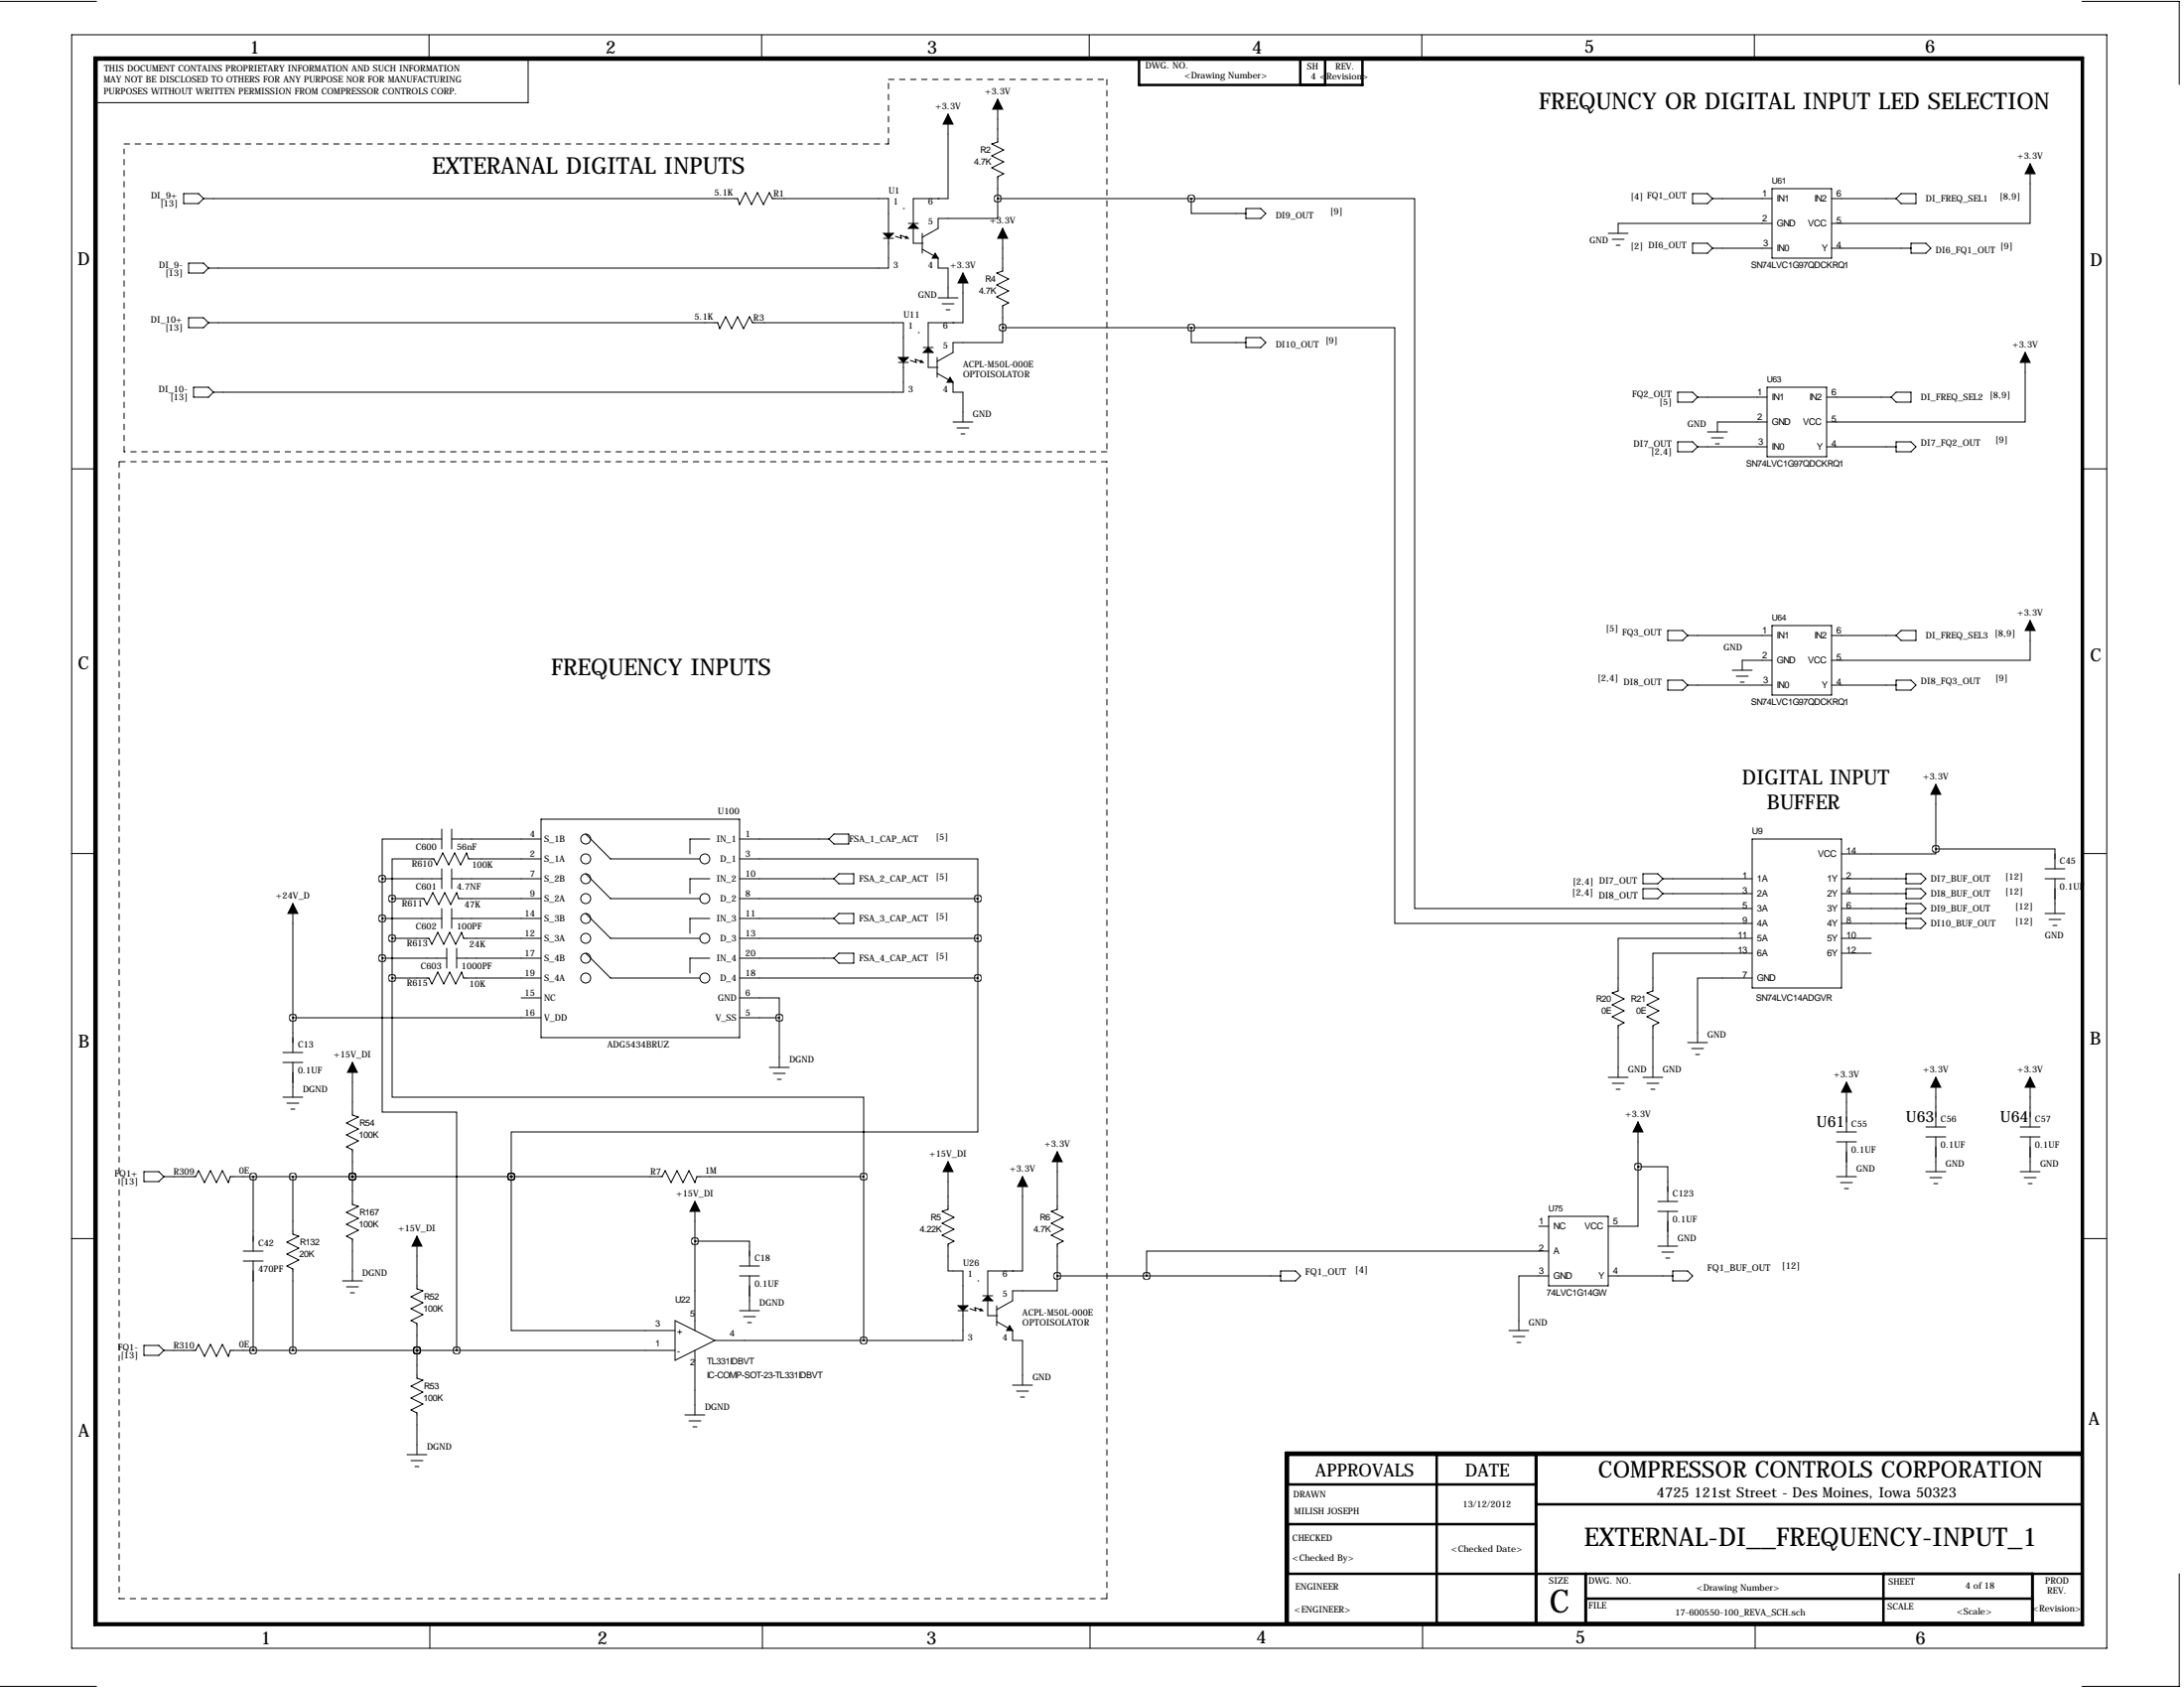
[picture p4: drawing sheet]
<svg xmlns="http://www.w3.org/2000/svg" width="559mm" height="432mm" viewBox="0 0 559 432" stroke-linecap="round" stroke-linejoin="round" font-family="sans-serif">
<path d="M31.7 36.8h195.6M227.3 36.8v-16.5M227.3 20.3h55.9M283.2 20.3v95.3M30.5 118.1v290.8M31.7 115.6v-77.5M283.2 118.1h-252.7M283.2 115.6h-251.5M30.5 408.9h252.7M283.2 408.9v-290.8" fill="none" stroke="#000" stroke-width=".25" stroke-dasharray="1.4 1.4"/>
<g fill="none" stroke="#000" stroke-width=".25">
<path d="M0 .4h24.7M18.3 8.9h520.7v412.7h-520.7zM109.8 8.9v6.3M142.3 15.2h-7.2v11.1h-110.8M194.9 8.9v6.3M278.7 8.9v6.3M363.8 8.9v6.3M448.9 8.9v6.3M532.7 .4h24.9v21.2M242.6 29.2v21.6h-8.9v11.4h2.5M255.3 25.4v10.9l-1.6 .5 3.1 1.6-3.1 1.5 3.1 1.5-3.1 1.5 3.1 1.5-1.5 .8v5.6M47 49.5h3.8l1.3 1.3-1.3 1.3h-3.8z"/>
<path d="M52.1 50.8h136.6l.5 1.5 1.6-3 1.5 3 1.5-3 1.5 3 1.5-3 .8 1.5h29.7v17.8h-174M231.1 53.3h.1M232.4 57.1h2.5M236 59.7v5.1M240 50.8h.1M255.3 50.8v5.1h-15.3v2.5l-4 2.3M255.3 50.8h49.5M256.5 58.4v10.9l-1.5 .5 3.1 1.6-3.1 1.5 3.1 1.5-3.1 1.5 3.1 1.6-1.6 .7v5.6M304.8 50.8h57.1v181.6h86.4M304.8 50.8v3.8h14M318.8 53.3h3.8l1.2 1.3-1.2 1.3h-3.8zM411.5 59.7h5.1"/>
<path d="M433.1 49.5h3.8l1.2 1.3-1.2 1.3h-3.8zM438.1 50.8h15.3M453.4 57.1h-39.4v2.6M453.4 48.3h15.2v17.7h-15.2zM468.6 50.8h16.5M485.1 50.8l1.3-1.3h3.8v2.6h-3.8zM519.4 41.9v15.2h-50.8M48.3 67.3h3.8l1.2 1.3-1.2 1.2h-3.8zM226.1 61h2.5M229.1 60.5l1.5 .5-.2-.8 1.5 .5M236 63.8l4 2.2v2.6h2.6v7.6M240 76.2h5.1"/>
<path d="M241 77.7h3.1M242.1 79.2h1M246.4 69.8v12.8h-8.9v11.4h2.5M412.5 61.2h3M413.5 62.7h1M433.1 62.2h3.8l1.2 1.3-1.2 1.3h-3.8zM438.1 63.5h15.3M468.6 63.5h20.3M488.9 62.2h3.9l1.2 1.3-1.2 1.3h-3.9zM48.3 81.3h3.8l1.2 1.3-1.2 1.2h-3.8zM49.5 99.1h3.8l1.3 1.2-1.3 1.3h-3.8zM53.3 82.6h130.3l.5 1.5 1.6-3.1 1.5 3.1 1.5-3.1 1.5 3.1 1.6-3.1 .7 1.6h38.6v17.7h-176.5"/>
<path d="M229.9 92.7h2.5M232.9 92.2l1.5 .5-.2-.8 1.5 .6M234.9 85.1h.1M236.2 88.9h2.6M239.8 91.4v5.1M239.8 95.5l4 2.3v2.5h2.6v7.6M243.8 82.6h.1M256.5 83.8v3.8h-12.7v2.6l-4 2.3M256.5 83.8h48.3M304.8 83.8v3.8h14M304.8 83.8h52.1v152.4h91.4M318.8 86.4h3.8l1.2 1.2-1.2 1.3h-3.8z"/>
<path d="M452.1 99.1h15.3v17.7h-15.3zM518.2 90.2v17.7h-50.8M18.4 119.9h6.4M243.8 107.9h5.1M244.9 109.5h3M245.9 111h1M429.3 100.3h3.8l1.2 1.3-1.2 1.3h-3.8zM429.3 113h3.8l1.2 1.3-1.2 1.3h-3.8zM434.3 101.6h17.8M434.3 114.3h17.8M436.9 110.5h5.1M437.9 112h3"/>
<path d="M438.9 113.5h1M452.1 107.9h-12.7v2.6M467.4 101.6h16.5M467.4 114.3h17.7M483.9 101.6l1.2-1.3h3.8v2.6h-3.8zM485.1 113h3.8l1.3 1.3-1.3 1.3h-3.8zM532.6 119.9h6.4M519.4 158.8v10.1h-50.8M426.7 161.3h3.8l1.3 1.3-1.3 1.2h-3.8zM426.7 174h3.8l1.3 1.3-1.3 1.2h-3.8zM431.8 162.6h21.6M431.8 175.3h21.6"/>
<path d="M443.2 171.4h5.1M444.2 173h3.1M445.3 174.5h1M453.4 160h15.2v17.8h-15.2zM453.4 168.9h-7.6v2.5M468.6 162.6h16.5M468.6 175.3h16.5M485.1 174h3.8l1.3 1.3-1.3 1.2h-3.8zM485.1 162.6l1.3-1.3h3.8v2.5h-3.8zM18.3 218.3h6.4M113 214.6h-15.2v10.2M113 212.1v5.1"/>
<path d="M115.6 214.6h22.8M115.6 212.1v5.1M138.4 219.7h-18.5l-.5-1.5-1.5 3-1.6-3-1.5 3-1.5-3-1.5 3-.8-1.5h-10.7v10.2M138.4 209.5h50.8v55.9h-50.8zM149.9 213.4l6.3 6.3h22.9M181.6 214.6h-5.1v3.8M189.2 219.7h61v10.2M189.2 214.6h22.9M213.4 213.4h3.8v2.5h-3.8l-1.3-1.3zM448.3 214.6h22.9v38.1h-22.9zM495.3 217.2v1.2h-24.1M495.3 217.2h30.5v5"/>
<path d="M495.3 200.7v16.5M532.5 218.3h6.4M74.9 231.1v38.1M97.8 224.8h15.2M97.8 234.9h15.2M97.8 224.8v20.3M100.3 229.9h8.2l.7 1.5 1.5-3.1 1.6 3.1 1.5-3.1 1.5 3.1 1.5-3.1 .5 1.6h21.1M100.3 229.9v20.3M113 222.2v5.1M113 232.4v5.1M115.6 224.8h22.8M115.6 234.9h22.8"/>
<path d="M115.6 222.2v5.1M115.6 232.4v5.1M149.9 223.5l6.3 6.4h22.9M149.9 233.7l6.3 6.3h22.9M181.6 224.8h-5.1v3.8M181.6 234.9h-5.1v3.9M189.2 224.8h24.2M189.2 229.9h61M189.2 234.9h24.2M213.4 234.9l1.2-1.2h3.8v2.5h-3.8zM214.6 223.5h3.8v2.6h-3.8l-1.2-1.3zM250.2 229.9v20.3"/>
<path d="M420.4 227.3h3.8l1.2 1.3-1.2 1.3h-3.8zM420.4 223.5h3.8l1.2 1.3-1.2 1.3h-3.8zM425.4 224.8h22.9M425.4 228.6h22.9M471.2 224.8h16.5M471.2 236.2h16.5M471.2 232.4h16.5M471.2 228.6h16.5M487.7 227.3h3.8l1.3 1.3-1.3 1.3h-3.8zM487.7 234.9h3.8l1.3 1.3-1.3 1.3h-3.8zM487.7 223.5h3.8l1.3 1.3-1.3 1.3h-3.8zM487.7 231.1h3.8l1.3 1.3-1.3 1.3h-3.8z"/>
<path d="M523.2 222.2h5.1M523.2 224.8h5.1M523.2 233.7h5.1M524.3 235.2h3M525.3 236.7h1M525.8 224.8v8.9M97.8 245.1v39.4h19v60.9M97.8 245.1h16.5M100.3 250.2v30.5h120.7v20.3M100.3 240h9.4l.8 1.6 1.5-3.1 1.5 3.1 1.6-3.1 1.5 3.1 1.5-3.1 .5 1.5h19.8M100.3 250.2h9.4l.8 1.5 1.5-3 1.5 3 1.6-3 1.5 3 1.5-3 .5 1.5h19.8M114.3 242.6v5"/>
<path d="M116.8 245.1h21.6M116.8 242.6v5M133.3 255.3h5.1M149.9 243.8l6.3 6.4h22.9M181.6 245.1h-5.1v3.8M189.2 255.3h10.2v5M189.2 240h61M189.2 250.2h61M189.2 245.1h24.2M213.4 245.1l1.2-1.3h3.8v2.6h-3.8zM250.2 250.2v39.4h-119.4v11.4M448.3 250.2h-14v16.5"/>
<path d="M448.3 240h-34.3v13.5l-1.5 .5 3 1.5-3 1.5 3 1.6-3 1.5 3 1.5-1.5 .8v13.2M448.3 243.8h-25.4v9.7l-1.5 .5 3 1.5-3 1.5 3 1.6-3 1.5 3 1.5-1.5 .8v13.2M471.2 240h7.6M471.2 243.8h7.6M72.4 269.2h5.1M72.4 271.8h5.1M74.9 260.3h63.5M74.9 271.8v8.9M90.2 271.8v13.4l1.5 .6-3.1 1.5 3.1 1.5-3.1 1.5 3.1 1.5-3.1 1.6 1.6 .7v14l1.5 .5-3.1 1.5 3.1 1.6-3.1 1.5 3.1 1.5-3.1 1.5 1.6 .8v10.7M189.2 260.3h10.2M196.8 273h5.1M197.9 274.6h3"/>
<path d="M198.9 276.1h1M199.4 260.3v12.7M411.5 275.6h5.1M412.5 277.1h3M413.5 278.6h1M420.4 275.6h5M421.4 277.1h3M422.4 278.6h1M431.8 266.7h5.1M432.8 268.2h3.1M433.8 269.7h1M472.4 276.9v12.7"/>
<path d="M495.3 275.6v12.7M519.4 275.6v12.7M36.8 299.7h3.8l1.3 1.3-1.3 1.3h-3.8zM72.4 280.7h5.1M73.4 282.2h3.1M74.4 283.7h1M242.6 297.2v12.2l-1.6 .5 3.1 1.5-3.1 1.5 3.1 1.6-3.1 1.5 3.1 1.5-1.5 .8v6.8h3.8v17.8h-63.5M270.5 294.6v14.8l-1.5 .5 3 1.5-3 1.5 3 1.6-3 1.5 3 1.5-1.5 .8v8.1M419.1 298.4v15.3h-7.6M419.1 298.4h7.6v8.9M419.1 287v11.4M469.9 289.6h5.1"/>
<path d="M469.9 292.1h5.1M472.4 292.1v8.9M492.8 288.3h5M492.8 290.8h5M492.8 299.7h5M495.3 290.8v8.9M516.9 288.3h5.1M516.9 290.8h5.1M516.9 299.7h5.1M519.4 290.8v8.9M18.3 316.8h6.4M41.9 301h8.1l.8-1.5 1.5 3 1.5-3 1.6 3 1.5-3 1.5 3 .5-1.5h110.5l.8-1.5 1.5 3 1.5-3 1.6 3 1.5-3 1.5 3 .5-1.5h42.7"/>
<path d="M64.8 301v19M74.9 301v14.7l1.6 .5-3.1 1.6 3.1 1.5-3.1 1.5 3.1 1.5-3.1 1.5 1.5 .8v20.8M90.2 301h.1M106.7 316.2v13.5l1.5 .5-3 1.5 3 1.5-3 1.6 3 1.5-3 1.5 1.5 .8v14l1.5 .5-3 1.5 3 1.5-3 1.5 3 1.6-3 1.5 1.5 .7v10.7M130.8 301v39.4h41.9M130.8 301h.1M177.8 317.5h14v6.3M177.8 307.3v33.1M221 301v41.9M261.6 301v24.1h-8.9v11.4h2.6M393.7 313.7h2.5M396.2 311.1h15.3v17.8h-15.3z"/>
<path d="M424.2 307.3h5.1M424.2 309.9h5.1M424.2 318.8h5.1M426.7 309.9v8.9M469.9 301h5.1M470.9 302.5h3.1M471.9 304h1M493.8 301.2h3M494.8 302.8h1M517.9 301.2h3.1M518.9 302.8h1M532.5 316.8h6.4"/>
<path d="M62.2 320h5.1M62.2 322.6h5.1M64.8 322.6v22.8M87.6 327.7h5.1M88.6 329.2h3.1M89.7 330.7h1M172.7 337.8l10.2 5.1-10.2 5.1zM189.2 335.3h5.1M189.2 323.8h5.1M189.2 326.4h5.1M190.2 336.8h3.1M191.3 338.3h1"/>
<path d="M191.8 326.4v8.9M245.1 335.3h2.5M248.2 334.8l1.5 .5-.3-.8 1.6 .5M250.2 327.7h.1M251.5 331.5h2.5M255 334v5.1M255 338.1l4.1 2.3v2.5h2.5v11.4M259.1 325.1h.1M270.5 326.4v3.8h-11.4v2.5l-4.1 2.3M270.5 326.4h57.2M327.7 325.1h3.8l1.2 1.3-1.2 1.3h-3.8zM396.2 326.4h-7.6v14"/>
<path d="M396.2 320h-102.8v6.4M411.5 326.4h16.5M425.2 320.3h3M426.2 321.8h1M428 325.1h3.8l1.3 1.3-1.3 1.3h-3.8zM36.8 344.2h3.8l1.3 1.2-1.3 1.3h-3.8zM41.9 345.4h8.1l.8-1.5 1.5 3.1 1.5-3.1 1.6 3.1 1.5-3.1 1.5 3.1 .5-1.6h113.8M106.7 345.4h.1M177.8 345.4v16.5M259.1 354.3h5.1M260.1 355.9h3M261.1 357.4h1"/>
<path d="M386.1 340.4h5.1M387.1 341.9h3M388.1 343.4h1M104.1 372.1h5.1M105.2 373.6h3M106.2 375.2h1M175.3 361.9h5M176.3 363.5h3M177.3 365h1M110 415.3v6.3M195.1 415.3v6.3M278.9 415.3v6.3"/>
<path d="M364 415.3v6.3M449.1 415.3v6.3M557.6 402.6v28.8h-24.9M-.1 431.4h24.8"/>
<circle cx="149.9" cy="214.6" r="1.27"/>
<circle cx="149.9" cy="219.7" r="1.27"/>
<circle cx="180.3" cy="219.7" r="1.27"/>
<circle cx="149.9" cy="224.8" r="1.27"/>
<circle cx="149.9" cy="229.9" r="1.27"/>
<circle cx="149.9" cy="234.9" r="1.27"/>
<circle cx="180.3" cy="229.9" r="1.27"/>
<circle cx="149.9" cy="240" r="1.27"/>
<circle cx="149.9" cy="250.2" r="1.27"/>
<circle cx="149.9" cy="245.1" r="1.27"/>
<circle cx="180.3" cy="250.2" r="1.27"/>
<circle cx="180.3" cy="240" r="1.27"/>
</g>
<g fill="none" stroke="#000" stroke-width=".63">
<path d="M24.2 14.7h508.7v401h-508.7zM24.7 15.2h508v400.1h-508zM291.4 15h57.2v6.7h-57.2zM332.7 21.7v-6.7h6.3v6.7M329.5 379.7h63.5M367.6 372.1v43.2M393 372.1v43.2M532.7 372.1h-203.2v43.2M532.7 371.6h-203.7v43.7M329.5 389.9h63.5M393 384.8h139.7M329.5 402.6h203.2"/>
<path d="M405.7 402.6v12.7M405.7 408.9h114.3M481.9 402.6v12.7M520 402.6v12.7"/>
</g>
<g fill="#000" stroke="#000" stroke-width=".25">
<path d="M242.6 29.2l1.2 2.6h-2.5zM255.3 25.4l1.2 2.5h-2.5zM226.1 59.7h2.5l-1.3 1.3zM232.4 58.4l1.3-1.3 1.2 1.3zM256.5 58.4l1.3 2.6h-2.5zM519.4 41.9l1.3 2.5h-2.5zM231.9 60.5l.5 .5h-.8zM239.3 64.8l.7 1.2h-1.5zM246.4 69.8l1.2 2.6h-2.5zM229.9 91.4h2.5l-1.3 1.3zM235.7 92.2l.5 .5h-.7zM236.2 90.2l1.3-1.3 1.3 1.3z"/>
<path d="M243.1 96.5l.7 1.3h-1.5zM518.2 90.2l1.2 2.5h-2.5zM519.4 158.8l1.3 2.5h-2.5zM495.3 200.7l1.3 2.5h-2.6zM74.9 231.1l1.3 2.6h-2.5zM90.2 271.8l1.2 2.5h-2.5zM472.4 276.9l1.3 2.5h-2.5zM495.3 275.6l1.3 2.5h-2.6zM519.4 275.6l1.3 2.5h-2.5zM242.6 297.2l1.2 2.5h-2.5zM270.5 294.6l1.3 2.6h-2.6zM419.1 287l1.3 2.6h-2.6z"/>
<path d="M106.7 316.2l1.2 2.6h-2.5zM177.8 307.3l1.3 2.6h-2.6zM261.6 301l1.3 2.5h-2.6zM245.1 334h2.5l-1.2 1.3zM251 334.8l.5 .5h-.8zM251.5 332.7l1.2-1.2 1.3 1.2zM258.3 339.1l.8 1.3h-1.5z"/>
</g>
<path d="M304.7 50.8a.1 .1 0 0 0 .2 0 .1 .1 0 0 0-.2 0zM304.7 83.8a.1 .1 0 0 0 .2 0 .1 .1 0 0 0-.2 0zM256.5 83.8a.07 .07 0 0 0 .1 0 .07 .07 0 0 0-.1 0zM255.2 50.8a.07 .07 0 0 0 .1 0 .07 .07 0 0 0-.1 0zM130.7 301a.1 .1 0 0 0 .2 0 .1 .1 0 0 0-.2 0zM270.4 326.4a.1 .1 0 0 0 .2 0 .1 .1 0 0 0-.2 0zM220.9 342.9a.07 .07 0 0 0 .1 0 .07 .07 0 0 0-.1 0zM199.3 260.3a.1 .1 0 0 0 .2 0 .1 .1 0 0 0-.2 0zM74.9 345.4a.07 .07 0 0 0 .1 0 .07 .07 0 0 0-.1 0zM74.9 301a.07 .07 0 0 0 .1 0 .07 .07 0 0 0-.1 0zM106.6 345.4a.07 .07 0 0 0 .1 0 .07 .07 0 0 0-.1 0zM106.6 345.4a.07 .07 0 0 0 .1 0 .07 .07 0 0 0-.1 0zM90.1 301a.07 .07 0 0 0 .1 0 .07 .07 0 0 0-.1 0zM90.1 301a.07 .07 0 0 0 .1 0 .07 .07 0 0 0-.1 0zM64.7 301a.07 .07 0 0 0 .1 0 .07 .07 0 0 0-.1 0zM64.7 345.4a.07 .07 0 0 0 .1 0 .07 .07 0 0 0-.1 0zM130.7 301a.1 .1 0 0 0 .2 0 .1 .1 0 0 0-.2 0zM220.9 301a.07 .07 0 0 0 .1 0 .07 .07 0 0 0-.1 0zM116.8 345.4a.07 .07 0 0 0 .1 0 .07 .07 0 0 0-.1 0zM100.3 229.9a.07 .07 0 0 0 .1 0 .07 .07 0 0 0-.1 0zM100.3 240a.07 .07 0 0 0 .1 0 .07 .07 0 0 0-.1 0zM100.3 250.2a.07 .07 0 0 0 .1 0 .07 .07 0 0 0-.1 0zM97.7 224.8a.1 .1 0 0 0 .2 0 .1 .1 0 0 0-.2 0zM97.7 234.9a.1 .1 0 0 0 .2 0 .1 .1 0 0 0-.2 0zM97.7 245.1a.1 .1 0 0 0 .2 0 .1 .1 0 0 0-.2 0zM250.1 250.2a.1 .1 0 0 0 .2 0 .1 .1 0 0 0-.2 0zM250.1 240a.1 .1 0 0 0 .2 0 .1 .1 0 0 0-.2 0zM250.1 229.9a.1 .1 0 0 0 .2 0 .1 .1 0 0 0-.2 0zM177.7 317.5a.1 .1 0 0 0 .2 0 .1 .1 0 0 0-.2 0zM74.9 260.3a.07 .07 0 0 0 .1 0 .07 .07 0 0 0-.1 0zM293.3 326.4a.07 .07 0 0 0 .1 0 .07 .07 0 0 0-.1 0zM419 298.4a.1 .1 0 0 0 .2 0 .1 .1 0 0 0-.2 0zM495.2 217.2a.1 .1 0 0 0 .2 0 .1 .1 0 0 0-.2 0z" fill="#000" stroke="#000" stroke-width="1.9"/>
<text font-size="8.2" x="396.4" y="412.6">C</text>
<text font-size="6.6" x="405.3" y="395.5">EXTERNAL-DI__FREQUENCY-INPUT_1</text>
<g font-size="5.9">
<text x="393.7" y="27.9">FREQUNCY OR DIGITAL INPUT LED SELECTION</text>
<text x="110.5" y="44.4">EXTERANAL DIGITAL INPUTS</text>
<text x="141" y="172.7">FREQUENCY INPUTS</text>
<text x="408.9" y="378">COMPRESSOR CONTROLS CORPORATION</text>
</g>
<g font-size="5.3">
<text x="445.8" y="200.7">DIGITAL INPUT</text>
<text x="452.1" y="207">BUFFER</text>
</g>
<g font-size="4.6">
<text x="63.9" y="13.7">1</text>
<text x="155" y="13.7">2</text>
<text x="237.2" y="13.7">3</text>
<text x="320.3" y="13.7">4</text>
<text x="405.3" y="13.5">5</text>
<text x="492.6" y="13.5">6</text>
<text x="19.8" y="67.9">D</text>
<text x="534.8" y="68.1">D</text>
<text x="20" y="171.1">C</text>
<text x="534.8" y="169.2">C</text>
<text x="20" y="268.1">B</text>
<text x="534.7" y="267.2">B</text>
<text x="534.4" y="364.5">A</text>
<text x="20" y="367.5">A</text>
<text x="336.5" y="377.7">APPROVALS</text>
<text x="374.9" y="377.7">DATE</text>
<text x="66.8" y="420.6">1</text>
<text x="152.9" y="420.6">2</text>
<text x="237" y="420.6">3</text>
<text x="321.5" y="420.5">4</text>
<text x="403.1" y="420.4">5</text>
<text x="490.1" y="420.6">6</text>
</g>
<g font-size="4">
<text x="487.7" y="287">U63</text>
<text x="511.8" y="287">U64</text>
<text x="464.8" y="288.3">U61</text>
</g>
<text font-size="3.6" x="423.9" y="383">4725 121st Street - Des Moines, Iowa 50323</text>
<g font-size="2.4">
<text x="450.9" y="50.3">1</text>
<text x="454.7" y="51.6">IN1</text>
<text x="464.2" y="51.6">IN2</text>
<text x="469.9" y="50.3">6</text>
<text x="450.9" y="56.6">2</text>
<text x="454.7" y="57.9">GND</text>
<text x="462.6" y="57.9">VCC</text>
<text x="469.9" y="57.1">5</text>
<text x="451.2" y="63">3</text>
<text x="454.7" y="64.3">IN0</text>
<text x="466.1" y="64.3">Y</text>
<text x="469.9" y="63.5">4</text>
<text x="449.6" y="101.1">1</text>
<text x="468.6" y="101.1">6</text>
<text x="449.6" y="107.4">2</text>
<text x="453.4" y="102.4">IN1</text>
<text x="463" y="102.4">IN2</text>
<text x="468.6" y="108">5</text>
<text x="449.9" y="113.8">3</text>
<text x="453.4" y="108.7">GND</text>
<text x="461.3" y="108.7">VCC</text>
<text x="453.4" y="115.1">IN0</text>
<text x="464.9" y="115.1">Y</text>
<text x="468.6" y="114.3">4</text>
<text x="450.9" y="162.1">1</text>
<text x="454.7" y="163.4">IN1</text>
<text x="464.2" y="163.4">IN2</text>
<text x="469.9" y="162.1">6</text>
<text x="450.9" y="168.4">2</text>
<text x="454.7" y="169.7">GND</text>
<text x="462.6" y="169.7">VCC</text>
<text x="469.9" y="168.9">5</text>
<text x="451.2" y="174.8">3</text>
<text x="454.7" y="176.1">IN0</text>
<text x="466.1" y="176.1">Y</text>
<text x="469.9" y="175.3">4</text>
<text x="465.1" y="219.2">VCC</text>
<text x="472.4" y="218.4">14</text>
<text x="445.8" y="224.8">1</text>
<text x="449.6" y="225.6">1A</text>
<text x="467.5" y="225.6">1Y</text>
<text x="472.4" y="224.8">2</text>
<text x="402.2" y="229">[2,4]</text>
<text x="409" y="229.9">DI8_OUT</text>
<text x="445.8" y="232.4">5</text>
<text x="445.8" y="228.6">3</text>
<text x="449.6" y="233.2">3A</text>
<text x="449.6" y="229.4">2A</text>
<text x="467.5" y="229.4">2Y</text>
<text x="467.5" y="233.2">3Y</text>
<text x="472.4" y="228.6">4</text>
<text x="472.4" y="232.4">6</text>
<text x="445.8" y="236.2">9</text>
<text x="449.6" y="237">4A</text>
<text x="467.5" y="237">4Y</text>
<text x="472.4" y="236.2">8</text>
<text x="444.6" y="240">11</text>
<text x="444.6" y="243.8">13</text>
<text x="449.6" y="240.8">5A</text>
<text x="449.6" y="244.6">6A</text>
<text x="467.5" y="244.6">6Y</text>
<text x="467.5" y="240.8">5Y</text>
<text x="472.4" y="243.8">12</text>
<text x="472.4" y="240">10</text>
<text x="445.8" y="250.2">7</text>
<text x="449.6" y="251">GND</text>
<text x="393.7" y="313.2">1</text>
<text x="397.5" y="314.5">NC</text>
<text x="405.5" y="314.5">VCC</text>
<text x="412.7" y="313.2">5</text>
<text x="393.7" y="320">2</text>
<text x="397.5" y="320.8">A</text>
<text x="334" y="326.1">FQ1_OUT</text>
<text x="346.7" y="325.5">[4]</text>
<text x="393.7" y="325.9">3</text>
<text x="397.5" y="327.2">GND</text>
<text x="409" y="327.2">Y</text>
<text x="412.7" y="325.9">4</text>
<text x="436.9" y="325.1">FQ1_BUF_OUT</text>
<text x="455.9" y="324.5">[12]</text>
</g>
<g font-size="2.3">
<text x="293.1" y="17.6">DWG. NO.</text>
<text x="334.4" y="17.7">SH</text>
<text x="341.6" y="17.8">REV.</text>
<text x="26.5" y="21.1">MAY NOT BE DISCLOSED TO OTHERS FOR ANY PURPOSE NOR FOR MANUFACTURING</text>
<text x="26.6" y="18.3">THIS DOCUMENT CONTAINS PROPRIETARY INFORMATION AND SUCH INFORMATION</text>
<text x="303.1" y="20.1">&lt;Drawing Number&gt;</text>
<text x="335.4" y="20.4">4 &lt;Revision&gt;</text>
<text x="26.5" y="24.2">PURPOSES WITHOUT WRITTEN PERMISSION FROM COMPRESSOR CONTROLS CORP.</text>
<text x="239.3" y="27.9">+3.3V</text>
<text x="252" y="24.1">+3.3V</text>
<text x="250.9" y="39.2">R2</text>
<text x="516.1" y="40.6">+3.3V</text>
<text x="249.2" y="42.1">4.7K</text>
<text x="38.6" y="50.8">DI_9+</text>
<text x="41" y="52.9">[13]</text>
<text x="182.7" y="50.1">5.1K</text>
<text x="197.9" y="50.3">R1</text>
<text x="227.3" y="49.5">U1</text>
<text x="228.6" y="52.4">1</text>
<text x="237.4" y="52.4">6</text>
<text x="417.2" y="51.1">[4] FQ1_OUT</text>
<text x="492.8" y="51.6">DI_FREQ_SEL1</text>
<text x="511.6" y="51.1">[8,9]</text>
<text x="237.4" y="57.5">5</text>
<text x="253.2" y="57.1">+3.3V</text>
<text x="326.4" y="55.9">DI9_OUT</text>
<text x="340.4" y="55">[9]</text>
<text x="406.7" y="62.2">GND</text>
<text x="417.2" y="63.8">[2] DI6_OUT</text>
<text x="495.3" y="64.8">DI6_FQ1_OUT</text>
<text x="511.8" y="63.8">[9]</text>
<text x="40.7" y="68.6">DI_9-</text>
<text x="42.3" y="70.7">[13]</text>
<text x="228.6" y="68.6">3</text>
<text x="237.4" y="68.6">4</text>
<text x="243.1" y="68.6">+3.3V</text>
<text x="448" y="68.6">SN74LVC1G97QDCKRQ1</text>
<text x="234.9" y="76.2">GND</text>
<text x="250.5" y="75.1">4.7K</text>
<text x="252.1" y="72.2">R4</text>
<text x="38.6" y="82.6">DI_10+</text>
<text x="177.6" y="81.9">5.1K</text>
<text x="192.8" y="82">R3</text>
<text x="231.1" y="81.3">U11</text>
<text x="42.3" y="84.7">[13]</text>
<text x="232.4" y="84.2">1</text>
<text x="241.3" y="84.2">6</text>
<text x="241.3" y="89.2">5</text>
<text x="326.4" y="88.9">DI10_OUT</text>
<text x="339.1" y="88">[9]</text>
<text x="514.9" y="88.9">+3.3V</text>
<text x="246.4" y="94">ACPL-M50L-000E</text>
<text x="40.6" y="100.3">DI_10-</text>
<text x="232.4" y="100.3">3</text>
<text x="241.3" y="100.3">4</text>
<text x="246.4" y="96.5">OPTOISOLATOR</text>
<text x="417.6" y="101.6">FQ2_OUT</text>
<text x="509.1" y="101.9">[8,9]</text>
<text x="43.5" y="102.5">[13]</text>
<text x="248.9" y="106.7">GND</text>
<text x="424.6" y="103.7">[5]</text>
<text x="491.5" y="102.4">DI_FREQ_SEL2</text>
<text x="431.8" y="109.2">GND</text>
<text x="510.5" y="113.4">[9]</text>
<text x="418" y="114.3">DI7_OUT</text>
<text x="422.5" y="116.4">[2,4]</text>
<text x="446.7" y="119.4">SN74LVC1G97QDCKRQ1</text>
<text x="491.5" y="114">DI7_FQ2_OUT</text>
<text x="410.9" y="161.6">[5]</text>
<text x="516.1" y="157.5">+3.3V</text>
<text x="415" y="162.6">FQ3_OUT</text>
<text x="441" y="166.4">GND</text>
<text x="492.8" y="163.4">DI_FREQ_SEL3</text>
<text x="510.3" y="162.9">[8,9]</text>
<text x="408.7" y="174.3">[2,4]</text>
<text x="415.4" y="175.3">DI8_OUT</text>
<text x="491.5" y="175">DI8_FQ3_OUT</text>
<text x="510.5" y="174.3">[9]</text>
<text x="448" y="180.3">SN74LVC1G97QDCKRQ1</text>
<text x="492" y="199.4">+3.3V</text>
<text x="183.7" y="208.3">U100</text>
<text x="135.6" y="214.1">4</text>
<text x="139.2" y="215.4">S_1B</text>
<text x="183.3" y="215.4">IN_1</text>
<text x="190.8" y="214.1">1</text>
<text x="217.3" y="215.4">FSA_1_CAP_ACT</text>
<text x="239.4" y="215">[5]</text>
<text x="448.3" y="213.4">U9</text>
<text x="105.3" y="221.8">R610</text>
<text x="106.4" y="217.5">C600</text>
<text x="116.8" y="217.5">56nF</text>
<text x="120.7" y="222">100K</text>
<text x="135.6" y="219.2">2</text>
<text x="139.2" y="220.5">S_1A</text>
<text x="184.3" y="220.5">D_1</text>
<text x="190.8" y="219.2">3</text>
<text x="527" y="221">C45</text>
<text x="106.4" y="227.7">C601</text>
<text x="116.8" y="227.7">4.7NF</text>
<text x="135.6" y="224.3">7</text>
<text x="139.2" y="225.6">S_2B</text>
<text x="183.3" y="225.6">IN_2</text>
<text x="190.8" y="224.3">10</text>
<text x="219.8" y="225.6">FSA_2_CAP_ACT</text>
<text x="239.4" y="225.1">[5]</text>
<text x="402.4" y="226.4">[2,4] DI7_OUT</text>
<text x="494" y="225.6">DI7_BUF_OUT</text>
<text x="513.1" y="225.1">[12]</text>
<text x="527" y="227.7">0.1UF</text>
<text x="70.6" y="229.9">+24V_D</text>
<text x="102.8" y="232">R611</text>
<text x="118.9" y="232.2">47K</text>
<text x="135.6" y="229.4">9</text>
<text x="139.2" y="230.7">S_2A</text>
<text x="184.3" y="230.7">D_2</text>
<text x="190.8" y="229.4">8</text>
<text x="494" y="233.2">DI9_BUF_OUT</text>
<text x="494" y="229.4">DI8_BUF_OUT</text>
<text x="513.1" y="228.9">[12]</text>
<text x="515.6" y="232.8">[12]</text>
<text x="106.4" y="237.8">C602</text>
<text x="116.8" y="237.8">100PF</text>
<text x="134.3" y="234.4">14</text>
<text x="134.3" y="239.5">12</text>
<text x="139.2" y="235.8">S_3B</text>
<text x="183.3" y="235.8">IN_3</text>
<text x="190.8" y="234.4">11</text>
<text x="190.8" y="239.5">13</text>
<text x="219.8" y="235.8">FSA_3_CAP_ACT</text>
<text x="239.4" y="235.3">[5]</text>
<text x="494" y="237">DI10_BUF_OUT</text>
<text x="515.6" y="236.6">[12]</text>
<text x="104.1" y="242.2">R613</text>
<text x="120.1" y="242.3">24K</text>
<text x="134.3" y="244.6">17</text>
<text x="139.2" y="240.8">S_3A</text>
<text x="139.2" y="245.9">S_4B</text>
<text x="183.3" y="245.9">IN_4</text>
<text x="184.3" y="240.8">D_3</text>
<text x="190.8" y="244.6">20</text>
<text x="219.8" y="245.9">FSA_4_CAP_ACT</text>
<text x="239.4" y="245.5">[5]</text>
<text x="523.2" y="240">GND</text>
<text x="107.6" y="248">C603</text>
<text x="118.1" y="248">1000PF</text>
<text x="134.3" y="249.7">19</text>
<text x="139.2" y="251">S_4A</text>
<text x="184.3" y="251">D_4</text>
<text x="190.8" y="249.7">18</text>
<text x="104.1" y="252.3">R615</text>
<text x="120.1" y="252.5">10K</text>
<text x="134.3" y="254.8">15</text>
<text x="139.2" y="256.1">NC</text>
<text x="183.7" y="256.1">GND</text>
<text x="190.8" y="254.8">6</text>
<text x="408.4" y="256.3">R20</text>
<text x="417.3" y="256.3">R21</text>
<text x="449.3" y="256">SN74LVC14ADGVR</text>
<text x="134.3" y="259.8">16</text>
<text x="139.2" y="261.2">V_DD</text>
<text x="183.1" y="261.2">V_SS</text>
<text x="190.8" y="259.8">5</text>
<text x="409.7" y="259.3">0E</text>
<text x="418.6" y="259.3">0E</text>
<text x="76.2" y="268">C13</text>
<text x="155.4" y="268.1">ADG5434BRUZ</text>
<text x="436.9" y="265.4">GND</text>
<text x="76.2" y="274.7">0.1UF</text>
<text x="85.4" y="270.5">+15V_DI</text>
<text x="201.9" y="271.8">DGND</text>
<text x="416.6" y="274.3">GND</text>
<text x="425.4" y="274.3">GND</text>
<text x="469.1" y="275.6">+3.3V</text>
<text x="492" y="274.3">+3.3V</text>
<text x="516.1" y="274.3">+3.3V</text>
<text x="77.5" y="279.4">DGND</text>
<text x="415.8" y="285.8">+3.3V</text>
<text x="496.6" y="287">C56</text>
<text x="520.7" y="287">C57</text>
<text x="91.8" y="291">100K</text>
<text x="91.9" y="288.1">R54</text>
<text x="267.2" y="293.4">+3.3V</text>
<text x="473.7" y="288.3">C55</text>
<text x="496.6" y="293.7">0.1UF</text>
<text x="520.7" y="293.7">0.1UF</text>
<text x="237.8" y="295.9">+15V_DI</text>
<text x="258.3" y="299.7">+3.3V</text>
<text x="473.7" y="295">0.1UF</text>
<text x="475" y="299.7">GND</text>
<text x="497.8" y="298.4">GND</text>
<text x="522" y="298.4">GND</text>
<text x="29.4" y="301">FQ1+</text>
<text x="30.8" y="303.1">[13]</text>
<text x="44.4" y="300.5">R309</text>
<text x="61.2" y="300.3">0E</text>
<text x="166.4" y="300.5">R7</text>
<text x="180.3" y="300.3">1M</text>
<text x="91.9" y="310.9">R167</text>
<text x="173" y="306.1">+15V_DI</text>
<text x="428" y="306.1">C123</text>
<text x="91.8" y="313.9">100K</text>
<text x="101.9" y="315">+15V_DI</text>
<text x="235.4" y="315.2">4.22K</text>
<text x="238.2" y="312.2">R5</text>
<text x="264.5" y="315.2">4.7K</text>
<text x="266.1" y="312.2">R6</text>
<text x="428" y="312.8">0.1UF</text>
<text x="429.3" y="317.5">GND</text>
<text x="66" y="318.8">C42</text>
<text x="76.6" y="321.5">20K</text>
<text x="76.7" y="318.6">R132</text>
<text x="193" y="322.6">C18</text>
<text x="246.4" y="323.8">U26</text>
<text x="66" y="325.5">470PF</text>
<text x="92.7" y="326.4">DGND</text>
<text x="193" y="329.3">0.1UF</text>
<text x="247.6" y="326.7">1</text>
<text x="256.5" y="326.7">6</text>
<text x="108.4" y="335.5">100K</text>
<text x="108.5" y="332.5">R52</text>
<text x="172.7" y="333.3">U22</text>
<text x="194.3" y="334">DGND</text>
<text x="256.5" y="331.8">5</text>
<text x="395.7" y="331.5">74LVC1G14GW</text>
<text x="167.7" y="339.4">3</text>
<text x="173.2" y="341.4">+</text>
<text x="176.6" y="336.8">5</text>
<text x="186.7" y="341.9">4</text>
<text x="261.6" y="336.5">ACPL-M50L-000E</text>
<text x="261.6" y="339.1">OPTOISOLATOR</text>
<text x="391.2" y="339.1">GND</text>
<text x="30.2" y="345.4">FQ1-</text>
<text x="30.8" y="347.6">[13]</text>
<text x="44.4" y="344.9">R310</text>
<text x="61.2" y="344.8">0E</text>
<text x="167.7" y="344.4">1</text>
<text x="173.2" y="346.5">-</text>
<text x="247.6" y="342.9">3</text>
<text x="256.5" y="342.9">4</text>
<text x="176.6" y="349.2">2</text>
<text x="180.8" y="352.6">IC-COMP-SOT-23-TL331IDBVT</text>
<text x="180.8" y="349">TL331IDBVT</text>
<text x="264.2" y="353.1">GND</text>
<text x="108.4" y="358.3">100K</text>
<text x="108.5" y="355.4">R53</text>
<text x="180.3" y="360.7">DGND</text>
<text x="109.2" y="370.8">DGND</text>
<text x="331" y="383">DRAWN</text>
<text x="331.2" y="387.3">MILISH JOSEPH</text>
<text x="374.3" y="385.6">13/12/2012</text>
<text x="330.7" y="394.2">CHECKED</text>
<text x="330.7" y="399.3">&lt;Checked By&gt;</text>
<text x="371.3" y="397">&lt;Checked Date&gt;</text>
<text x="331.5" y="406.7">ENGINEER</text>
<text x="396.3" y="405.1">SIZE</text>
<text x="406.5" y="405.1">DWG. NO.</text>
<text x="434.1" y="407">&lt;Drawing Number&gt;</text>
<text x="483.2" y="405.4">SHEET</text>
<text x="502.9" y="406.4">4 of 18</text>
<text x="523.3" y="405.1">PROD</text>
<text x="523.8" y="407.7">REV.</text>
<text x="331.2" y="412.5">&lt;ENGINEER&gt;</text>
<text x="406.5" y="411.5">FILE</text>
<text x="428.6" y="413.3">17-600550-100_REVA_SCH.sch</text>
<text x="482.9" y="411.7">SCALE</text>
<text x="500.7" y="413">&lt;Scale&gt;</text>
<text x="520" y="412.3">&lt;Revision&gt;</text>
</g>
<g font-size="2.2">
<text x="453.4" y="47">U61</text>
<text x="452.1" y="97.8">U63</text>
<text x="453.4" y="158.8">U64</text>
<text x="396.2" y="309.9">U75</text>
</g>
</svg>
